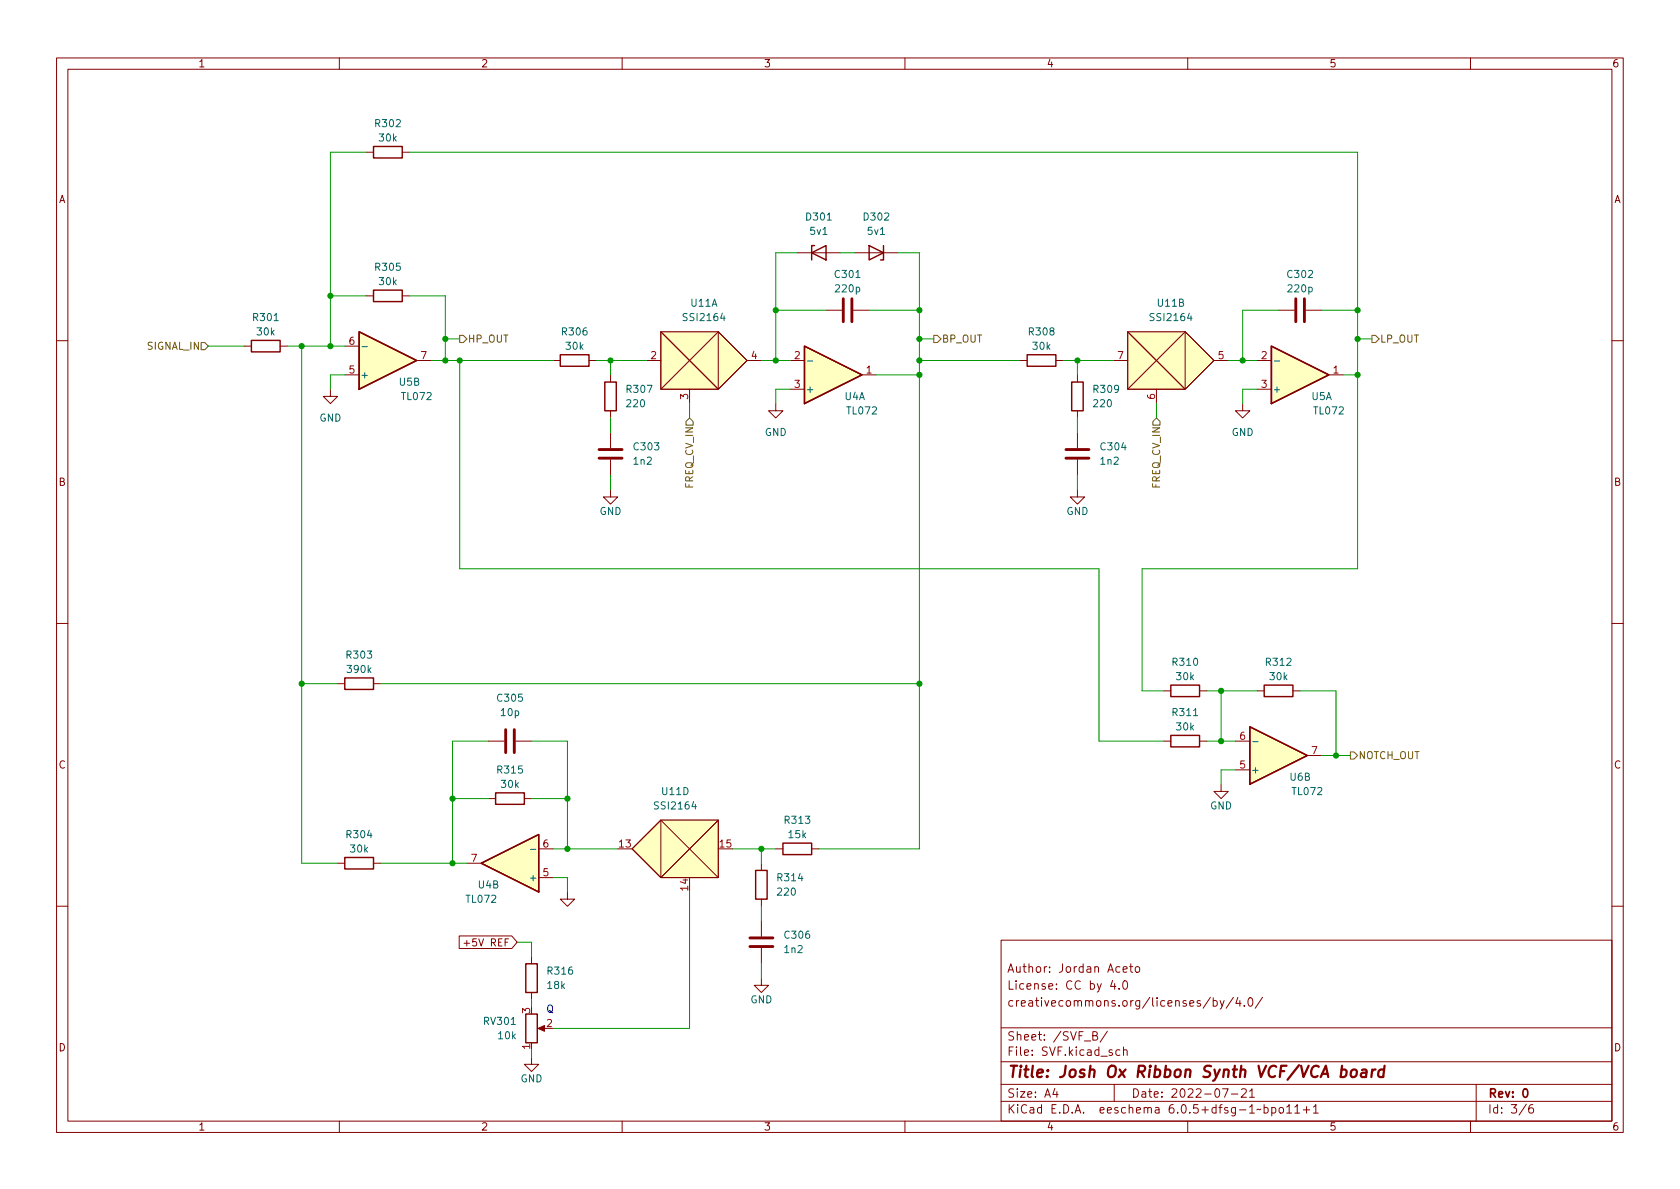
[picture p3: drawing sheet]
<svg xmlns="http://www.w3.org/2000/svg" width="297mm" height="210mm" viewBox="0 0 297 210" stroke-linecap="round" stroke-linejoin="round" font-family="sans-serif">
<g fill="none" stroke="#840000" stroke-width=".18">
<path d="M10 10.2h277v190.1h-277zM12 12.2h273v186.1h-273zM60 10.2v2M110 10.2v2M160 10.2v2M210 10.2v2M260 10.2v2M64.8 26.9h1.2M71.1 26.9h1.3M64.8 52.3h1.2M71.1 52.3h1.3M116.8 58.7h10.2v10.1h-10.2z"/>
<path d="M116.8 58.7l10.2 10.1 5.1-5.1-5.1-5-10.2 10.1M141 44.7h7.6M146 54.9h2.8M150.9 54.9h2.8M151.1 44.7h7.6M199.4 58.7h10.1v10.1h-10.1zM199.4 58.7l10.1 10.1 5.1-5.1-5.1-5-10.1 10.1M226.1 54.9h2.8M230.9 54.9h2.8M10 60.2h2M43.2 61.2h1.2M49.5 61.2h1.3"/>
<path d="M58.4 68.8v1.3h1.3l-1.3 1.3-1.3-1.3h1.3M61 66.3h2.5M61 61.2h2.5M73.7 63.7h2.5M97.8 63.7h1.3M104.1 63.7h1.3M107.9 66.3v1.3M107.9 72.6v1.3M107.9 76.4v2.8M114.3 63.7h2.5M121.9 68.8v2.6M132.1 63.7h2.5"/>
<path d="M137.2 71.4v1.2h1.2l-1.2 1.3-1.3-1.3h1.3M139.7 63.7h2.5M139.7 68.8h2.5M152.4 66.3h2.5M180.3 63.7h1.3M186.7 63.7h1.3M190.5 66.3v1.3M190.5 72.6v1.3M190.5 76.4v2.8M196.8 63.7h2.6M204.5 68.8v2.6M214.6 63.7h2.6"/>
<path d="M219.7 71.4v1.2h1.3l-1.3 1.3-1.3-1.3h1.3M222.2 63.7h2.6M222.2 68.8h2.6M234.9 66.3h2.6M285 60.2h2M107.9 86.6v1.3h1.3l-1.3 1.2-1.2-1.2h1.2M107.9 81.3v2.8M190.5 86.6v1.3h1.3l-1.3 1.2-1.3-1.2h1.3M190.5 81.3v2.8M10 110.2h2M285 110.2h2M59.7 120.9h1.3"/>
<path d="M66 120.9h1.3M86.4 131.1h2.8M91.2 131.1h2.8M205.7 131.1h1.3M205.7 122.2h1.3M212.1 131.1h1.3M212.1 122.2h1.3M215.9 138.7v1.2h1.3l-1.3 1.3-1.3-1.3h1.3M218.4 131.1h2.6M218.4 136.1h2.6M222.2 122.2h1.3M228.6 122.2h1.3"/>
<path d="M231.1 133.6h2.6M59.7 152.6h1.3M66 152.6h1.3M82.5 152.6h2.6M86.4 141.2h1.2M92.7 141.2h1.3M95.2 155.2h2.6M95.2 150.1h2.6M100.3 157.7v1.3h-1.2l1.2 1.3 1.3-1.3h-1.3M116.8 145h10.2v10.2h-10.2zM127 145l-10.2 10.2-5-5.1 5-5.1 10.2 10.2M134.6 152.6v1.3"/>
<path d="M134.6 159v1.3M137.2 150.1h1.2M143.5 150.1h1.3M10 160.2h2M81.2 165.5h9.3l.9 1.1-.9 1.1h-9.3zM82.1 166.8h.9M94 169.2v1.2M94 175.5v1.3M134.6 173v1.2h1.3l-1.3 1.3-1.3-1.3h1.3M134.6 162.8v2.8M134.6 167.6v2.8M177 166.3h108v32h-108z"/>
<path d="M196.7 173.4l-.3 1h.9M197.1 173.9v1M197.9 174.8v.1M198.6 171.4l.7-.1-.1-.3-.4-.1-.2 .2v.8h.6M198.6 173.6l.3-.2a.81 .81 0 0 1 .5 .7 .81 .81 0 0 1-.3 .8h-.1a.81 .81 0 0 1-.4-1.3zM199.7 170.9h.6M199.9 170.4v1.3l.4 .2M200.9 171l.3-.1 .3 .3v.4l-.3 .3h-.3l-.2-.3v-.4zM214 176.4l-1.3 1.9M214.5 177l.4-.1 .3 .3v.4l-.1 .3h-.6M214.5 176.4v1.5M215.7 176.9l.4 1"/>
<path d="M216.4 176.9l-.5 1.4-.2 .1M218.1 176.4l-1.3 1.9M218.9 176.4l-.4 1h.9M219.2 176.9v1M220 177.8v.1M220.8 176.6l.2-.2a.81 .81 0 0 1 .6 .7 .81 .81 0 0 1-.3 .8h-.2a.81 .81 0 0 1-.3-1.3zM223.2 176.4l-1.3 1.9M285 160.2h2M60 198.3v2M94 186.9v1.3h1.2l-1.2 1.3-1.3-1.3h1.3M95.5 181.9h1M110 198.3v2"/>
<path d="M160 198.3v2M177 194.8h108M177 191.8h108M177 187.8h108M177 181.8h108M186.5 192.5l-.4 1h1M186.9 193v1M193.2 183.1h.5l.2-.1 .1-.3-.1-.2-.7-.1v1.5h.6l.3-.3a.39 .39 0 0 0-.4-.5M195.8 182.4l-1.3 1.9M197 191.8v3M198 185.7l-.4-.1-.3 .3v.4l.1 .3h.6M198.6 185.8l.3-.2 .3 .1 .1 .9"/>
<path d="M198.6 185.1v1.5M210 198.3v2M216.1 192.5h1l-.6 1.5M217.7 193.5h1.2M219.5 192.7l.6-.2 .2 .2 .1 .3-1 1h1M220.9 193l.5-.5v1.5M220.9 194h.9M223.5 195.9l.4-.1 .3 .3v.4l-.1 .3h-.6M223.5 195.3v1.5M224.9 195.9l.4-.1 .3 .3v.4l-.2 .3h-.5M224.9 195.8v1.5M226.3 195.9l.3-.1 .3 .3v.4l-.3 .3h-.3l-.2-.3v-.4z"/>
<path d="M227.5 195.8l.4-.5v1.5M227.5 196.8h.9M228.9 195.8l.5-.5v1.5M228.9 196.8h.9M230.4 196.3h1.2M231 195.7v1.1M232.2 195.8l.4-.5v1.5M232.2 196.8h.9M260 198.3v2M261 191.8v6.5M269.9 195.3l-1.3 1.9M271 195.3a.6 .6 0 0 0-.7 .7v.5l.1 .3h.5l.2-.1 .1-.5-.2-.2-.4-.1-.3 .3"/>
</g>
<path d="M269.4 192.7l.2-.2a.8 .8 0 0 1 .5 .8 .8 .8 0 0 1-.5 .7l-.2-.1-.1-.4z" fill="none" stroke="#840000" stroke-width=".3"/>
<path d="M237.2 189.2l.2-.1 .6 .1 .1 .3-.1 .6a.66 .66 0 0 1-1 .3M239 189.3a.52 .52 0 0 1 .5-.2 .52 .52 0 0 1 .4 .4l-.1 .6a.55 .55 0 0 1-.5 .4 .55 .55 0 0 1-.5-.4zM240.8 189.2l.2-.1 .6 .1-.1 1.3M241.6 189.6l-.7 .1a.4 .4 0 0 0-.3 .3 .4 .4 0 0 0 .2 .5l.7-.1M242.6 189.1l-.1 1.4M243.2 189.1l-.4 .1-.2 .3M244.7 189.2a.66 .66 0 0 0-1 .3v.6l.1 .3 .2 .1 .6-.1M244.8 188.5l-.2 2" fill="none" stroke="#840000" stroke-width=".4"/>
<g fill="#ffffc2" stroke="#ffffc2" stroke-width=".18">
<path d="M85.1 152.6l10.1-5v10.1z"/>
<path d="M224.8 61.2l10.1 5.1-10.1 5.1z"/>
<path d="M116.8 58.7h10.2v10.1h-10.2z"/>
<path d="M116.8 58.7h10.2l5.1 5-5.1 5.1z"/>
<path d="M142.2 61.2l10.2 5.1-10.2 5.1z"/>
<path d="M199.4 58.7h10.1v10.1h-10.1z"/>
<path d="M199.4 58.7h10.1l5.1 5-5.1 5.1z"/>
<path d="M116.8 145h10.2v10.2h-10.2z"/>
<path d="M111.8 150.1l5-5.1h10.2l-10.2 10.2z"/>
<path d="M221 128.5l10.1 5.1-10.1 5.1z"/>
<path d="M63.5 58.7l10.2 5-10.2 5.1z"/>
</g>
<g fill="none" stroke="#840000" stroke-width=".25">
<path d="M66 25.9h5.1v2h-5.1zM63.5 58.7l10.2 5-10.2 5.1zM66 51.3h5.1v2h-5.1zM143.5 44.7l2.5-1.3v2.6zM144 43.4h-.5v2.6M153.7 43.4l2.5 1.3-2.5 1.3zM156.2 43.4v2.6h-.5M44.4 60.2h5.1v2h-5.1zM99.1 62.7h5v2.1h-5zM106.9 67.6h2.1v5h-2.1zM142.2 61.2l10.2 5.1-10.2 5.1zM181.6 62.7h5.1v2.1h-5.1z"/>
<path d="M189.5 67.6h2v5h-2zM224.8 61.2l10.1 5.1-10.1 5.1zM61 119.9h5v2h-5zM207 130h5.1v2.1h-5.1zM207 121.2h5.1v2h-5.1zM221 128.5l10.1 5.1-10.1 5.1zM223.5 121.2h5.1v2h-5.1zM61 151.6h5v2.1h-5zM85.1 152.6l10.1-5v10.1zM87.6 140.2h5.1v2h-5.1zM133.6 153.9h2v5.1h-2zM138.4 149.1h5.1v2h-5.1z"/>
<path d="M93 179.3h2v5.1h-2zM93 170.4h2v5.1h-2z"/>
</g>
<path d="M64 61.3h1M142.7 63.8h1M225.3 63.8h1M221.5 131.1h1M93.8 150.2h.9" fill="none" stroke="#006464" stroke-width=".18"/>
<path d="M149.1 52.8v4.1M150.6 52.8v4.1M229.1 52.8v4.1M230.6 52.8v4.1M105.9 79.5h4.1M188.5 79.5h4M105.9 81h4.1M188.5 81h4M89.4 129v4.1M90.9 129v4.1M132.6 167.4h4.1M132.6 165.9h4.1" fill="none" stroke="#840000" stroke-width=".51"/>
<path d="M95.1 181.9l1.2-.5v1z" fill="#840000" stroke="#840000" stroke-width=".18"/>
<path d="M81.3 59.3h.6l.6 .6-.6 .7h-.6zM165.1 59.3h.6l.7 .6-.7 .7h-.6zM242.6 59.3h.6l.6 .6-.6 .7h-.6zM35.6 60.6h.6l.6 .6-.6 .6h-.6zM121.9 73.9l.7 .6v.7h-1.3v-.7zM203.8 74.5l.7-.6 .6 .6v.7h-1.3zM238.8 133h.6l.6 .6-.6 .6h-.6z" fill="none" stroke="#725600" stroke-width=".18"/>
<g fill="none" stroke="#009600" stroke-width=".18">
<path d="M64.8 26.9h-6.4v34.3M72.4 26.9h167.6v73.7h-38.1v21.6h3.8M58.4 52.3h6.4M72.4 52.3h6.3v11.4M78.7 59.9h2.6M137.2 54.9h8.8M141 44.7h-3.8v19M148.6 44.7h2.5M153.7 54.9h8.9M158.7 44.7h3.9v105.4h-17.8M162.6 59.9h2.5M226.1 54.9h-6.4v8.8"/>
<path d="M233.7 54.9h6.3M240 59.9h2.6M36.8 61.2h6.4M50.8 61.2h10.2M53.3 61.2v91.4h6.4M61 66.3h-2.6v2.5M76.2 63.7h21.6M81.3 63.7v36.9h113v30.5h11.4M105.4 63.7h8.9M107.9 63.7v2.6M107.9 73.9v2.5M121.9 71.4v2.5"/>
<path d="M134.6 63.7h5.1M139.7 68.8h-2.5v2.6M154.9 66.3h7.7M162.6 63.7h17.7M188 63.7h8.8M190.5 63.7v2.6M190.5 73.9v2.5M204.5 71.4v2.5M217.2 63.7h5M222.2 68.8h-2.5v2.6M237.5 66.3h2.5M107.9 84.1v2.5"/>
<path d="M190.5 84.1v2.5M53.3 120.9h6.4M67.3 120.9h95.3M86.4 131.1h-6.4v21.5M94 131.1h6.3v19M213.4 131.1h5M213.4 122.2h8.8M215.9 122.2v8.9M218.4 136.1h-2.5v2.6M229.9 122.2h6.3v11.4M233.7 133.6h5.1M67.3 152.6h15.2"/>
<path d="M80 141.2h6.4M94 141.2h6.3M97.8 150.1h11.4M97.8 155.2h2.5v2.5M121.9 157.7v24.2h-24.1M129.5 150.1h7.7M134.6 150.1v2.5M91.4 166.6h2.6v2.6M94 176.8v1.2M134.6 160.3v2.5M134.6 170.4v2.6M94 185.7v1.2"/>
</g>
<g fill="#009600" stroke="#009600" stroke-width=".18">
<circle cx="58.4" cy="61.2" r=".46"/>
<circle cx="53.3" cy="61.2" r=".46"/>
<circle cx="78.7" cy="59.9" r=".46"/>
<circle cx="58.4" cy="52.3" r=".46"/>
<circle cx="162.6" cy="66.3" r=".46"/>
<circle cx="162.6" cy="120.9" r=".46"/>
<circle cx="236.2" cy="133.6" r=".46"/>
<circle cx="215.9" cy="122.2" r=".46"/>
<circle cx="190.5" cy="63.7" r=".46"/>
<circle cx="215.9" cy="131.1" r=".46"/>
<circle cx="134.6" cy="150.1" r=".46"/>
<circle cx="240" cy="59.9" r=".46"/>
<circle cx="240" cy="54.9" r=".46"/>
<circle cx="219.7" cy="63.7" r=".46"/>
<circle cx="240" cy="66.3" r=".46"/>
<circle cx="107.9" cy="63.7" r=".46"/>
<circle cx="137.2" cy="63.7" r=".46"/>
<circle cx="81.3" cy="63.7" r=".46"/>
<circle cx="137.2" cy="54.9" r=".46"/>
<circle cx="78.7" cy="63.7" r=".46"/>
<circle cx="80" cy="152.6" r=".46"/>
<circle cx="80" cy="141.2" r=".46"/>
<circle cx="53.3" cy="120.9" r=".46"/>
<circle cx="100.3" cy="150.1" r=".46"/>
<circle cx="100.3" cy="141.2" r=".46"/>
<circle cx="162.6" cy="54.9" r=".46"/>
<circle cx="162.6" cy="63.7" r=".46"/>
<circle cx="162.6" cy="59.9" r=".46"/>
</g>
<text font-size="2.8" fill="#840000" x="178" y="190.6">Title: Josh Ox Ribbon Synth VCF/VCA board</text>
<g font-size="2.1" fill="#840000">
<text x="178" y="172">Author: Jordan Aceto</text>
<text x="178" y="178">creativecommons.org/licenses/by/4.0/</text>
<text x="178" y="175">License: CC by 4.0</text>
<text x="178" y="184">Sheet: /SVF_B/</text>
<text x="178" y="186.7">File: SVF.kicad_sch</text>
<text x="178" y="196.9">KiCad E.D.A. eeschema 6.0.5+dfsg-1~bpo11+1</text>
<text x="178" y="194.1">Size: A4</text>
<text x="200" y="194.1">Date: 2022-07-21</text>
<text x="263" y="194.1">Rev: 0</text>
<text x="263" y="196.9">Id: 3/6</text>
</g>
<g font-size="1.8" fill="#840000">
<text x="35" y="11.9">1</text>
<text x="85" y="11.9">2</text>
<text x="135" y="11.9">3</text>
<text x="185" y="11.9">4</text>
<text x="235" y="11.9">5</text>
<text x="285" y="11.9">6</text>
<text x="10.3" y="35.9">A</text>
<text x="285.3" y="35.9">A</text>
<text x="10.3" y="85.9">B</text>
<text x="285.3" y="85.9">B</text>
<text x="10.3" y="135.9">C</text>
<text x="285.3" y="135.9">C</text>
<text x="82.9" y="167.3">+5V REF</text>
<text x="10.3" y="185.9">D</text>
<text x="285.3" y="185.9">D</text>
<text x="35" y="199.9">1</text>
<text x="85" y="199.9">2</text>
<text x="135" y="199.9">3</text>
<text x="185" y="199.9">4</text>
<text x="235" y="199.9">5</text>
<text x="285" y="199.9">6</text>
</g>
<g font-size="1.8" fill="#006464">
<text x="66.5" y="22.5">R302</text>
<text x="67.1" y="25">30k</text>
<text x="142.7" y="39">D301</text>
<text x="143.3" y="41.5">5v1</text>
<text x="152.8" y="39">D302</text>
<text x="153.5" y="41.5">5v1</text>
<text x="66.5" y="47.9">R305</text>
<text x="67.1" y="50.4">30k</text>
<text x="147.7" y="49.1">C301</text>
<text x="147.8" y="51.7">220p</text>
<text x="227.8" y="49.1">C302</text>
<text x="227.9" y="51.7">220p</text>
<text x="44.9" y="56.8">R301</text>
<text x="45.5" y="59.3">30k</text>
<text x="99.5" y="59.3">R306</text>
<text x="121.1" y="56.8">SSI2164</text>
<text x="122.2" y="54.2">U11A</text>
<text x="182" y="59.3">R308</text>
<text x="203.6" y="56.8">SSI2164</text>
<text x="204.7" y="54.2">U11B</text>
<text x="100.1" y="61.8">30k</text>
<text x="182.7" y="61.8">30k</text>
<text x="63.6" y="66.9">+</text>
<text x="70.6" y="68.2">U5B</text>
<text x="71.1" y="70.7">TL072</text>
<text x="110.9" y="69.5">R307</text>
<text x="142.4" y="69.5">+</text>
<text x="149.4" y="70.7">U4A</text>
<text x="193.5" y="69.5">R309</text>
<text x="224.9" y="69.5">+</text>
<text x="231.9" y="70.7">U5A</text>
<text x="56.5" y="74.5">GND</text>
<text x="110.9" y="72">220</text>
<text x="135.2" y="77.1">GND</text>
<text x="149.8" y="73.3">TL072</text>
<text x="193.5" y="72">220</text>
<text x="217.7" y="77.1">GND</text>
<text x="232.4" y="73.3">TL072</text>
<text x="112.1" y="82.2">1n2</text>
<text x="112.2" y="79.6">C303</text>
<text x="194.6" y="82.2">1n2</text>
<text x="194.7" y="79.6">C304</text>
<text x="106" y="91.1">GND</text>
<text x="188.5" y="91.1">GND</text>
<text x="61.4" y="116.5">R303</text>
<text x="61.5" y="119">390k</text>
<text x="207.4" y="117.7">R310</text>
<text x="223.9" y="117.7">R312</text>
<text x="88.1" y="124.1">C305</text>
<text x="208.1" y="120.3">30k</text>
<text x="224.6" y="120.3">30k</text>
<text x="88.6" y="126.6">10p</text>
<text x="207.4" y="126.6">R311</text>
<text x="208.1" y="129.2">30k</text>
<text x="88.1" y="136.8">R315</text>
<text x="221.1" y="136.8">+</text>
<text x="88.7" y="139.3">30k</text>
<text x="116" y="143.1">SSI2164</text>
<text x="117.1" y="140.6">U11D</text>
<text x="213.9" y="143.1">GND</text>
<text x="228.1" y="138">U6B</text>
<text x="228.6" y="140.6">TL072</text>
<text x="61.4" y="148.2">R304</text>
<text x="138.9" y="145.7">R313</text>
<text x="139.5" y="148.2">15k</text>
<text x="62" y="150.7">30k</text>
<text x="94.1" y="155.8">+</text>
<text x="137.6" y="155.8">R314</text>
<text x="82.5" y="159.6">TL072</text>
<text x="84.6" y="157.1">U4B</text>
<text x="137.6" y="158.4">220</text>
<text x="138.8" y="166">C306</text>
<text x="96.9" y="172.3">R316</text>
<text x="138.8" y="168.5">1n2</text>
<text x="96.8" y="174.9">18k</text>
<text x="132.7" y="177.4">GND</text>
<text x="85.7" y="181.2">RV301</text>
<text x="88.2" y="183.8">10k</text>
<text x="92" y="191.4">GND</text>
</g>
<g font-size="1.8" fill="#725600">
<text x="26" y="61.8">SIGNAL_IN</text>
<text x="82.7" y="60.6">HP_OUT</text>
<text x="166.5" y="60.6">BP_OUT</text>
<text x="243.9" y="60.6">LP_OUT</text>
<text x="122.6" y="86.4" transform="rotate(-90 122.6 86.4)">FREQ_CV_IN</text>
<text x="205.1" y="86.4" transform="rotate(-90 205.1 86.4)">FREQ_CV_IN</text>
<text x="240.1" y="134.2">NOTCH_OUT</text>
</g>
<g font-size="1.8" fill="#a90000">
<text x="61.7" y="61">6</text>
<text x="74.4" y="63.5">7</text>
<text x="115.1" y="63.5">2</text>
<text x="132.9" y="63.5">4</text>
<text x="140.5" y="63.5">2</text>
<text x="197.6" y="63.5">7</text>
<text x="215.4" y="63.5">5</text>
<text x="223" y="63.5">2</text>
<text x="61.7" y="66">5</text>
<text x="121.7" y="70.6" transform="rotate(-90 121.7 70.6)">3</text>
<text x="140.5" y="68.6">3</text>
<text x="153.2" y="66">1</text>
<text x="204.2" y="70.6" transform="rotate(-90 204.2 70.6)">6</text>
<text x="223" y="68.6">3</text>
<text x="235.7" y="66">1</text>
<text x="219.2" y="130.8">6</text>
<text x="219.2" y="135.9">5</text>
<text x="231.9" y="133.3">7</text>
<text x="96" y="149.9">6</text>
<text x="109.5" y="149.9">13</text>
<text x="127.3" y="149.9">15</text>
<text x="83.3" y="152.4">7</text>
<text x="96" y="154.9">5</text>
<text x="121.7" y="157.4" transform="rotate(-90 121.7 157.4)">14</text>
<text x="93.7" y="179.2" transform="rotate(-90 93.7 179.2)">3</text>
<text x="93.7" y="185.5" transform="rotate(-90 93.7 185.5)">1</text>
<text x="96.7" y="181.6">2</text>
</g>
<text font-size="1.8" fill="#0000c2" x="96.5" y="179.1">Q</text>
</svg>
